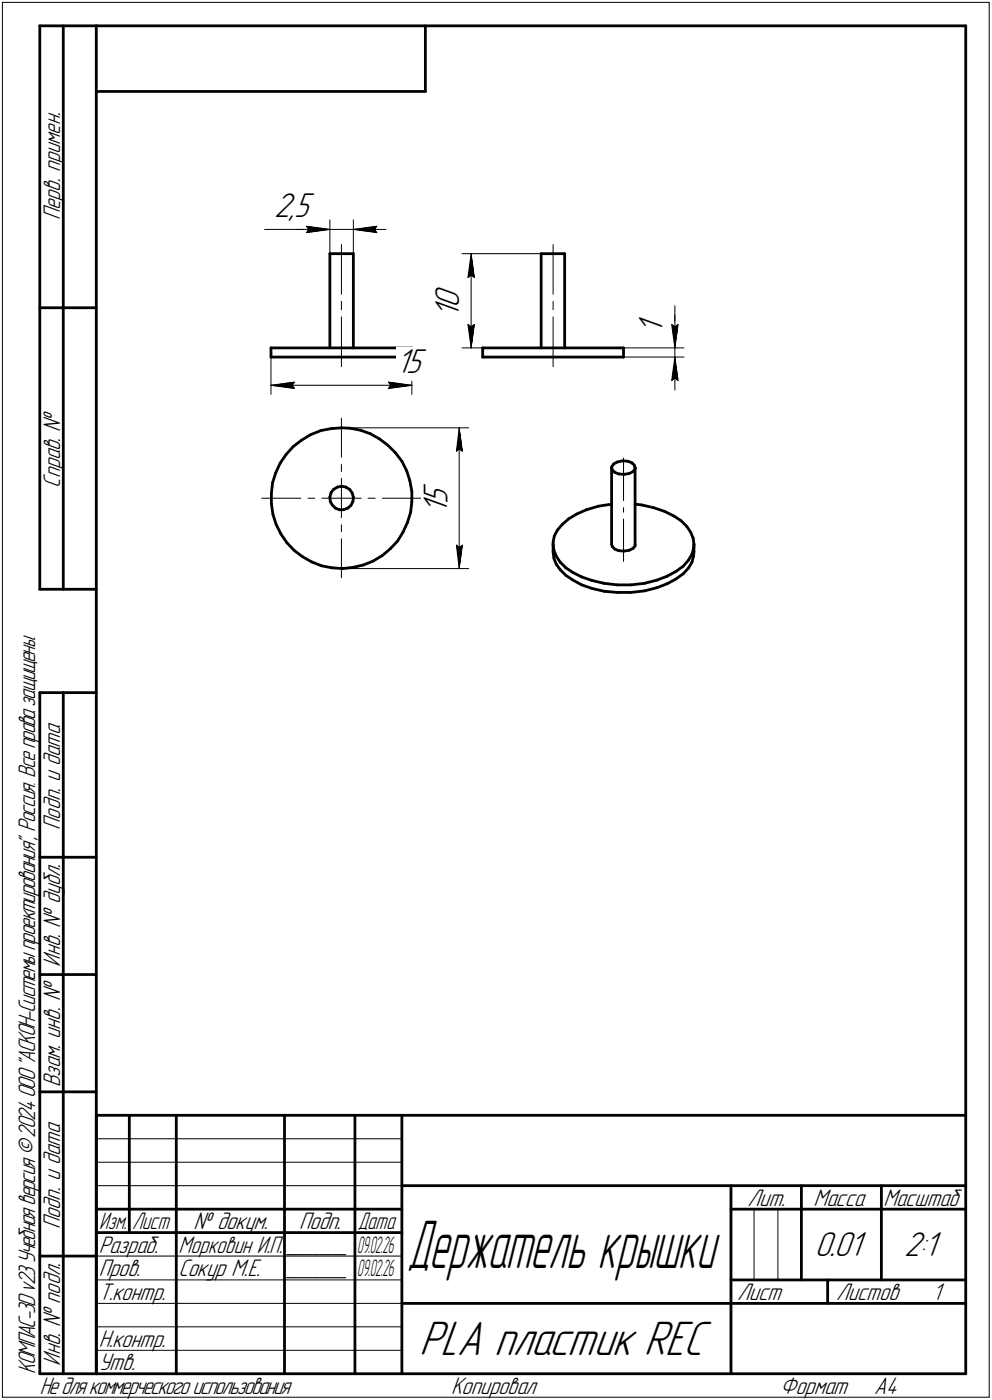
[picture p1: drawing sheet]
<svg xmlns="http://www.w3.org/2000/svg" width="211mm" height="298mm" viewBox="0 0 211 298" stroke-linecap="round" stroke-linejoin="round" font-family="sans-serif">
<g fill="none" stroke="#000" stroke-width=".59">
<path d="M8.5 5.5v120zM8.5 5.5h12zM13.5 5.5v120zM20.5 5.5v287zM20.5 5.5h185zM20.5 19.5h70zM90.5 5.5v14zM205.5 5.5v287zM70.2 54h5zM70.2 54v20.1zM75.2 54v20.1zM115.1 54h5z"/>
<path d="M115.1 54v20.1zM120.1 54v20.1zM8.5 65.5h12zM57.7 74.1v1.9zM57.7 74.1h29.9zM57.7 76h29.9zM87.6 74.1v1.9zM102.7 74.1v1.9zM102.7 74.1h30zM102.7 76h30zM132.7 74.1v1.9zM59.6 98.6l-.9 2.1z"/>
<path d="M60.9 96.8l-1.3 1.8zM62.4 95.1l1.8-1.4zM62.4 95.1l-1.5 1.7zM64.2 93.7l1.9-1.2zM66.1 92.5l2.1-.8zM68.2 91.7l2.2-.4zM70.4 91.3l2.2-.2zM72.6 91.1l1.9 .1zM74.5 91.2l2.2 .4zM76.7 91.6l2.1 .8zM78.8 92.4l2 1.1zM80.8 93.5l1.7 1.3z"/>
<path d="M82.5 94.8l1.7 1.6zM84.2 96.4l1.3 1.8zM85.5 98.2l1 2zM130.1 99.6l.2 .5zM130.1 99.6v16.3zM130.2 99.3l-.1 .3zM130.6 98.8l.7-.4zM130.6 98.8l-.4 .5zM131.3 98.4l1.2-.3zM132.5 98.1l1.1 .1zM133.6 98.2l.9 .4zM134.5 98.6h.1"/>
<path d="M134.5 98.6l.5 .5zM135 99.1l.1 .5zM135.1 99.9l-.4 .5zM135.1 99.6v.3zM135.1 99.6v16.3zM57.7 105.1v2.2zM57.7 107.3l.4 2.3zM58 102.8l-.3 2.3zM58.1 109.6l.7 2.1zM58.7 100.7l-.7 2.1zM58.8 111.7l1 2zM59.8 113.7l1.2 1.9z"/>
<path d="M61 115.6l1.6 1.6zM62.6 117.2l1.7 1.3zM64.3 118.5l2 1.1zM66.3 119.6l2.1 .9zM70.2 105.8l.1 1zM70.3 106.8l.4 .7zM70.4 104.9l-.2 .9zM70.7 107.5l.7 .7zM71 104.2l.8-.5zM71 104.2l-.6 .7zM71.4 108.2l.8 .3zM71.8 103.7l.8-.2z"/>
<path d="M72.2 108.5h.9zM72.7 103.5h.1M72.7 103.5l.9 .2zM73.1 108.5l.9-.3zM73.6 103.7l.8 .5zM74 108.2l.7-.6zM74.4 104.2l.5 .8zM74.9 105l.3 .8zM75.1 106.8l-.4 .8zM75.2 105.8l-.1 1zM79.4 119.5l2-1.2zM81.4 118.3l1.7-1.5z"/>
<path d="M84.6 115.2l-1.5 1.6zM85.8 113.3l-1.2 1.9zM86.5 100.2l.7 2.2zM86.7 111.3l-.9 2zM87.2 102.4l.4 2.2zM87.4 109.1l-.7 2.2zM87.6 106.8l-.2 2.3zM87.6 104.6v2.2zM117.7 115.9v1.6zM117.7 115.5v.4zM117.7 115.9l.2 1.3zM117.7 117.5l.2 1.4z"/>
<path d="M117.9 117.2l.5 1.2zM117.9 118.9l.5 1.2zM117.9 114.1l-.2 1.4zM118.4 118.4l.8 1.3zM118.6 112.9l-.7 1.2zM119.2 119.7l1.2 1.2zM119.6 111.7l1.4-1.2zM119.6 111.7l-1 1.2zM121 110.5l1.7-1zM122.7 109.5l2.1-1zM124.8 108.5l2.5-.7zM127.3 107.8l2.8-.4z"/>
<path d="M130.1 115.9l.2 .5zM130.3 100.1l.5 .5zM130.3 116.4l.5 .5zM130.8 100.6l.9 .3zM130.8 116.9l.9 .4zM131.7 100.9l1.1 .1zM131.7 117.3h1.1zM132.8 101l1.1-.2zM132.8 117.3l1.1-.1zM133.9 100.8l.8-.4zM133.9 117.2l.8-.4zM135.1 107.4l1.5 .1z"/>
<path d="M135.1 116.2l-.4 .6zM135.1 115.9v.3zM136.6 107.5l2.5 .6zM139.1 108.1l2.3 .8zM141.4 108.9l1.9 .9zM143.3 109.8l.1 .1zM143.4 109.9l1.5 1zM144.9 110.9l1.2 1.2zM146.1 112.1l.9 1.3zM146.5 119.3l-1.1 1.3zM147 113.4l.5 1.2zM147.2 118l-.7 1.3z"/>
<path d="M147.2 119.7l-.7 1.3zM147.5 114.6l.2 1.3zM147.6 116.8l-.4 1.2zM147.6 118.4l-.4 1.3zM147.7 115.9l-.1 .9zM147.7 117.5l-.1 .9zM147.7 115.9v1.6zM8.5 125.5h12zM68.4 120.5l2.2 .4zM70.6 120.9l2.3 .2zM72.9 121.1l2.2-.3zM75.1 120.8l2.2-.5z"/>
<path d="M77.3 120.3l2.1-.8zM118.4 120.1l.8 1.2zM119.2 121.3l1.2 1.2zM120.4 120.9l1.5 1zM120.4 122.5l1.5 1zM121.9 121.9l1.9 1zM121.9 123.5l1.9 1zM123.8 122.9l2.2 .7zM123.8 124.5l2.2 .8zM126 123.6l2.5 .6zM126 125.3l2.5 .6zM128.5 124.2l2.8 .3z"/>
<path d="M128.5 125.9l2.8 .3zM131.3 124.5h3zM131.3 126.2h3zM134.3 124.5l2.9-.3zM134.3 126.2l2.9-.4zM137.2 124.2l2.6-.7zM137.2 125.8l2.6-.7zM139.8 123.5l2.2-.8zM139.8 125.1l2.2-.8zM142 122.7l1.8-1zM142 124.3l1.8-1zM143.8 121.7l1.6-1.1z"/>
<path d="M143.8 123.3l1.6-1.1zM146.5 121l-1.1 1.2zM8.5 147.5v145zM8.5 147.5h12zM13.5 147.5v145zM8.5 182.5h12zM8.5 207.5h12zM8.5 232.5h12zM20.5 237.5h185zM20.5 237.5v55zM27.5 237.5v25zM37.5 237.5v55z"/>
<path d="M60.5 237.5v55zM75.5 237.5v55zM85.5 237.5v55zM20.5 257.5h65zM85.5 252.5h120zM155.5 252.5v40zM155.5 257.5h15zM170.5 252.5v20zM170.5 257.5h35zM187.5 252.5v20zM8.5 267.5h12zM20.5 262.5h65z"/>
<path d="M85.5 277.5h70zM155.5 277.5h50zM155.5 272.5h50zM176.1 272.5v5zM8.5 292.5h12zM20.5 292.5h185z"/>
</g>
<g fill="none" stroke="#000" stroke-width=".21">
<path d="M.5 .5v297zM.5 .5h210zM210.5 .5v297zM56.3 48.9h12.9zM63.2 48.9h7zM65.2 48.2l5 .7zM65.2 48.2l.5 .7zM65.2 49.5l5-.6zM65.7 48.9l-.5 .6zM69.2 48.9h1zM70.2 46.8v7.2zM70.2 48.9h5z"/>
<path d="M72.6 52.1v10.6zM75.2 46.8v7.2zM75.2 48.9l5 .6zM75.2 48.9l5-.7zM75.2 48.9h6.9zM79.7 48.9l.5 .6zM80.2 48.2l-.5 .7zM98.3 54h16.8zM99.6 59.1l.6-.5zM100.2 54l.7 5.1zM100.2 58.6l.7 .5zM100.2 54l-.6 5.1z"/>
<path d="M100.2 54v20.1zM117.7 52.1v10.6zM57.7 74.1v9.9zM72.6 67.5v10.6zM72.6 64.2v1.8zM87.6 74.1v9.9zM98.3 74.1h16.8zM99.6 69.1l.6 5zM99.6 69.1l.6 .5zM100.2 69.6l.7-.5zM100.9 69.1l-.7 5zM117.7 67.5v10.6z"/>
<path d="M117.7 64.2v1.8zM132.7 74.1h12.8zM132.7 76h12.8zM142.9 69.1l.7 .5zM142.9 69.1l.7 5zM143.6 73.1v1zM143.6 65.1v8zM143.6 69.6l.7-.5zM143.6 67.1v7zM143.6 76l-.7 5zM143.6 76l.7 5zM143.6 76v7.1z"/>
<path d="M143.6 74.1v1.9zM144.3 69.1l-.7 5zM57.7 82l5-.6zM57.7 82l5 .7zM57.7 82h29.9zM62.1 82l.6 .7zM62.7 81.4l-.6 .6zM72.6 89.1v8.3zM72.6 98.9v1.5zM72.6 91.1h27.1zM82.6 82.7l5-.7zM82.6 81.4l.5 .6z"/>
<path d="M82.6 81.4l5 .6zM83.1 82l-.5 .7zM97.1 96.1l.6-.5zM97.7 91.1l.7 5zM97.7 95.6l.7 .5zM97.7 91.1l-.6 5zM97.7 91.1v30zM132.7 97.5v9.1zM142.9 81l.7-.5zM143.6 80.5l.7 .5zM55.7 106.1h8.3zM65.5 106.1h1.5z"/>
<path d="M68.5 106.1h4.1zM72.6 106.1h4.3zM72.6 114.7v8.3zM72.6 111.8v1.4zM72.6 106.1v4.1zM72.6 101.9v4.2zM78.3 106.1h1.5zM81.4 106.1h8.3zM97.1 116.1l.6 5zM97.1 116.1l.6 .5zM97.7 116.6l.7-.5zM98.4 116.1l-.7 5z"/>
<path d="M132.7 110.5v9zM132.7 108.1v1zM72.6 121.1h27.1zM20.5 247.5h65zM20.5 252.5h65zM20.5 242.5h65zM160.4 257.5v15zM165.5 257.5v15zM20.5 267.5h65zM20.5 272.5h65zM20.5 277.5h65zM.5 297.5h210z"/>
<path d="M20.5 282.5h65zM20.5 287.5h65z"/>
</g>
<g fill="#fff" stroke="#fff" stroke-width=".21">
<path d="M84.3 73.9h6.7zM84.3 74h6.7zM84.3 74.1h6.7zM84.3 74.2h6.7zM84.3 74.3h6.7zM84.3 74.3h6.7zM84.3 74.4h6.7zM84.3 74.5h6.7zM84.3 74.6h6.7zM84.3 74.7h6.7zM84.3 74.8h6.7zM84.3 74.8h6.7zM84.3 74.9h6.7zM84.3 75h6.7zM84.3 75.1h6.7zM84.3 75.2h6.7zM84.3 75.3h6.7zM84.3 75.4h6.7zM84.3 75.4h6.7zM84.3 75.5h6.7zM84.3 75.6h6.7zM84.3 75.7h6.7zM84.3 75.8h6.7zM84.3 75.9h6.7zM84.3 75.9h6.7zM84.3 76h6.7zM84.3 76.1h6.7zM84.3 76.2h6.7zM84.3 76.3h6.7zM84.3 76.4h6.7zM84.3 76.5h6.7zM84.3 76.5h6.7zM84.3 76.6h6.7zM84.3 76.7h6.7zM84.3 76.8h6.7zM84.3 76.9h6.7zM84.3 77h6.7zM84.3 77h6.7zM84.3 77.1h6.7zM84.3 77.2h6.7zM84.3 77.3h6.7zM84.3 77.4h6.7zM84.3 77.5h6.7zM84.3 77.6h6.7zM84.3 77.6h6.7zM84.3 77.7h6.7zM84.3 77.8h6.7zM84.3 77.9h6.7zM84.3 78h6.7zM84.3 78.1h6.7zM84.3 78.1h6.7zM84.3 78.2h6.7zM84.3 78.3h6.7zM84.3 78.4h6.7zM84.3 78.5h6.7zM84.3 78.6h6.7zM84.3 78.7h6.7zM84.3 78.7h6.7zM84.3 78.8h6.7zM84.3 78.9h6.7zM84.3 79h6.7zM84.3 79.1h6.7zM84.3 79.2h6.7zM84.3 79.2h6.7zM84.3 79.3h6.7zM84.3 79.4h6.7zM84.3 79.5h6.7zM84.3 79.6h6.7zM84.3 79.7h6.7zM84.3 79.8h6.7zM84.3 79.8h6.7zM84.3 79.9h6.7zM84.3 80h6.7zM84.3 80.1h6.7zM84.3 80.2h6.7zM84.3 80.3h6.7zM84.3 80.3h6.7zM84.3 80.4h6.7zM84.3 80.5h6.7zM84.3 80.6h6.7zM84.3 80.7h6.7zM84.3 80.8h6.7zM84.3 80.9h6.7zM84.3 80.9h6.7z"/>
<path d="M62.6 80.9h.6zM62 80.9h1.2zM61.3 81h1.9zM60.7 81.1h2.5zM60.1 81.2h3.1zM59.4 81.3h3.8zM59.3 81.4h3.9zM59.1 81.4h4.1zM58.8 81.5h4.4zM58.7 81.6h4.5zM58.5 81.7h4.7zM58.3 81.8h4.9zM58.1 81.9h5.1zM57.9 82h5.3zM57.7 82h5.5zM57.9 82.1h5.3zM58.1 82.2h5.1zM58.3 82.3h4.9zM58.5 82.4h4.7zM58.7 82.5h4.5zM58.8 82.5h4.4zM59.1 82.6h4.1zM59.3 82.7h3.9zM59.4 82.8h3.8zM60.2 82.9h3zM61 83h2.2zM61.7 83.1h1.5zM62.5 83.1h.7z"/>
<path d="M82.1 80.9h.7zM82.1 80.9h1.3zM82.1 81h1.9zM82.1 81.1h2.6zM82.1 81.2h3.2zM82.1 81.3h3.8zM82.1 81.4h4zM82.1 81.4h4.2zM82.1 81.5h4.3zM82.1 81.6h4.6zM82.1 81.7h4.8zM82.1 81.8h4.9zM82.1 81.9h5.2zM82.1 82h5.4zM82.1 82h5.5zM82.1 82.1h5.4zM82.1 82.2h5.2zM82.1 82.3h4.9zM82.1 82.4h4.8zM82.1 82.5h4.6zM82.1 82.5h4.3zM82.1 82.6h4.2zM82.1 82.7h4zM82.1 82.8h3.8zM82.1 82.9h3.1zM82.1 83h2.3zM82.1 83.1h1.6zM82.1 83.1h.8z"/>
<path d="M58.3 40.7h8.8zM58.3 40.8h8.8zM58.3 40.9h8.8zM58.3 41h8.8zM58.3 41.1h8.8zM58.3 41.1h8.8zM58.3 41.2h8.8zM58.3 41.3h8.8zM58.3 41.4h8.8zM58.3 41.5h8.8zM58.3 41.6h8.8zM58.3 41.7h8.8zM58.3 41.7h8.8zM58.3 41.8h8.8zM58.3 41.9h8.8zM58.3 42h8.8zM58.3 42.1h8.8zM58.3 42.2h8.8zM58.3 42.2h8.8zM58.3 42.3h8.8zM58.3 42.4h8.8zM58.3 42.5h8.8zM58.3 42.6h8.8zM58.3 42.7h8.8zM58.3 42.8h8.8zM58.3 42.8h8.8zM58.3 42.9h8.8zM58.3 43h8.8zM58.3 43.1h8.8zM58.3 43.2h8.8zM58.3 43.3h8.8zM58.3 43.3h8.8zM58.3 43.4h8.8zM58.3 43.5h8.8zM58.3 43.6h8.8zM58.3 43.7h8.8zM58.3 43.8h8.8zM58.3 43.9h8.8zM58.3 43.9h8.8zM58.3 44h8.8zM58.3 44.1h8.8zM58.3 44.2h8.8zM58.3 44.3h8.8zM58.3 44.4h8.8zM58.3 44.4h8.8zM58.3 44.5h8.8zM58.3 44.6h8.8zM58.3 44.7h8.8zM58.3 44.8h8.8zM58.3 44.9h8.8zM58.3 45h8.8zM58.3 45h8.8zM58.3 45.1h8.8zM58.3 45.2h8.8zM58.3 45.3h8.8zM58.3 45.4h8.8zM58.3 45.5h8.8zM58.3 45.6h8.8zM58.3 45.6h8.8zM58.3 45.7h8.8zM58.3 45.8h8.8zM58.3 45.9h8.8zM58.3 46h8.8zM58.3 46.1h8.8zM58.3 46.1h8.8zM58.3 46.2h8.8zM58.3 46.3h8.8zM58.3 46.4h8.8zM58.3 46.5h8.8zM58.3 46.6h8.8zM58.3 46.7h8.8zM58.3 46.7h8.8zM58.3 46.8h8.8zM58.3 46.9h8.8zM58.3 47h8.8zM58.3 47.1h8.8zM58.3 47.2h8.8zM58.3 47.2h8.8zM58.3 47.3h8.8zM58.3 47.4h8.8zM58.3 47.5h8.8zM58.3 47.6h8.8zM58.3 47.7h8.8zM58.3 47.8h8.8z"/>
<path d="M64.7 47.7h.7zM64.7 47.8h1.3zM64.7 47.8h1.8zM64.7 47.9h2.5zM64.7 48h3.1zM64.7 48.1h3.7zM64.7 48.2h4zM64.7 48.3h4.1zM64.7 48.3h4.3zM64.7 48.4h4.6zM64.7 48.5h4.7zM64.7 48.6h4.9zM64.7 48.7h5.1zM64.7 48.8h5.3zM64.7 48.9h5.5zM64.7 48.9h5.3zM64.7 49h5.1zM64.7 49.1h4.9zM64.7 49.2h4.7zM64.7 49.3h4.6zM64.7 49.4h4.3zM64.7 49.4h4.1zM64.7 49.5h4zM64.7 49.6h3.7zM64.7 49.7h3zM64.7 49.8h2.3zM64.7 49.9h1.5zM64.7 50h.7z"/>
<path d="M80.1 47.7h.6zM79.5 47.8h1.2zM78.8 47.8h1.9zM78.2 47.9h2.5zM77.6 48h3.1zM77 48.1h3.7zM76.8 48.2h3.9zM76.6 48.3h4.1zM76.4 48.3h4.3zM76.2 48.4h4.5zM76 48.5h4.7zM75.8 48.6h4.9zM75.6 48.7h5.1zM75.4 48.8h5.3zM75.2 48.9h5.5zM75.4 48.9h5.3zM75.6 49h5.1zM75.8 49.1h4.9zM76 49.2h4.7zM76.2 49.3h4.5zM76.4 49.4h4.3zM76.6 49.4h4.1zM76.8 49.5h3.9zM77 49.6h3.7zM77.7 49.7h3zM78.5 49.8h2.2zM79.2 49.9h1.5zM80 50h.7z"/>
<path d="M89.6 102.7h7.2zM89.6 102.8h7.2zM89.6 102.9h7.2zM89.6 103h7.2zM89.6 103h7.2zM89.6 103.1h7.2zM89.6 103.2h7.2zM89.6 103.3h7.2zM89.6 103.4h7.2zM89.6 103.5h7.2zM89.6 103.5h7.2zM89.6 103.6h7.2zM89.6 103.7h7.2zM89.6 103.8h7.2zM89.6 103.9h7.2zM89.6 104h7.2zM89.6 104.1h7.2zM89.6 104.1h7.2zM89.6 104.2h7.2zM89.6 104.3h7.2zM89.6 104.4h7.2zM89.6 104.5h7.2zM89.6 104.6h7.2zM89.6 104.6h7.2zM89.6 104.7h7.2zM89.6 104.8h7.2zM89.6 104.9h7.2zM89.6 105h7.2zM89.6 105.1h7.2zM89.6 105.2h7.2zM89.6 105.2h7.2zM89.6 105.3h7.2zM89.6 105.4h7.2zM89.6 105.5h7.2zM89.6 105.6h7.2zM89.6 105.7h7.2zM89.6 105.7h7.2zM89.6 105.8h7.2zM89.6 105.9h7.2zM89.6 106h7.2zM89.6 106.1h7.2zM89.6 106.2h7.2zM89.6 106.3h7.2zM89.6 106.3h7.2zM89.6 106.4h7.2zM89.6 106.5h7.2zM89.6 106.6h7.2zM89.6 106.7h7.2zM89.6 106.8h7.2zM89.6 106.8h7.2zM89.6 106.9h7.2zM89.6 107h7.2zM89.6 107.1h7.2zM89.6 107.2h7.2zM89.6 107.3h7.2zM89.6 107.4h7.2zM89.6 107.4h7.2zM89.6 107.5h7.2zM89.6 107.6h7.2zM89.6 107.7h7.2zM89.6 107.8h7.2zM89.6 107.9h7.2zM89.6 107.9h7.2zM89.6 108h7.2zM89.6 108.1h7.2zM89.6 108.2h7.2zM89.6 108.3h7.2zM89.6 108.4h7.2zM89.6 108.5h7.2zM89.6 108.5h7.2zM89.6 108.6h7.2zM89.6 108.7h7.2zM89.6 108.8h7.2zM89.6 108.9h7.2zM89.6 109h7.2zM89.6 109.1h7.2zM89.6 109.1h7.2zM89.6 109.2h7.2zM89.6 109.3h7.2z"/>
<path d="M97.6 91.4h.3zM97.6 91.4h.3zM97.6 91.5h.4zM97.5 91.6h.5zM97.5 91.7h.5zM97.5 91.8h.5zM97.5 91.9h.5zM97.5 91.9h.6zM97.4 92h.7zM97.4 92.1h.8zM97.4 92.2h.8zM97.3 92.3h.9zM97.3 92.4h1zM97.2 92.5h1.1zM97.2 92.5h1.2zM97.2 92.6h1.2zM97.1 92.7h1.4zM97.1 92.8h1.4zM97 92.9h1.5zM97 93h1.6zM97 93h1.6zM97 93.1h1.6zM97 93.2h1.6zM97 93.3h1.6zM97 93.4h1.6zM97 93.5h1.6zM96.9 93.6h1.7zM96.9 93.6h1.7zM96.9 93.7h1.7zM96.9 93.8h1.7zM96.9 93.9h1.7zM96.9 94h1.7zM96.9 94.1h1.7zM96.9 94.1h1.8zM96.9 94.2h1.8zM96.9 94.3h1.8zM96.9 94.4h1.8zM96.9 94.5h1.8zM96.9 94.6h1.8zM96.9 94.7h1.8zM96.8 94.7h2zM96.8 94.8h2zM96.8 94.9h2zM96.8 95h2zM96.8 95.1h2zM96.8 95.2h2zM96.8 95.2h2zM96.7 95.3h2.2zM96.7 95.4h2.2zM96.7 95.5h2.2zM96.7 95.6h2.2zM96.7 95.7h2.2zM96.7 95.8h2.2zM96.7 95.8h2.2zM96.6 95.9h2.4zM96.6 96h2.4zM96.6 96.1h2.4zM96.6 96.2h2.4zM96.6 96.3h2.4zM96.6 96.4h2.4zM96.6 96.4h2.4z"/>
<path d="M96.5 115.6h2.5zM96.6 115.7h2.4zM96.6 115.7h2.4zM96.6 115.8h2.4zM96.6 115.9h2.4zM96.6 116h2.4zM96.6 116.1h2.4zM96.6 116.2h2.4zM96.7 116.2h2.2zM96.7 116.3h2.2zM96.7 116.4h2.2zM96.7 116.5h2.2zM96.7 116.6h2.2zM96.7 116.7h2.2zM96.7 116.8h2.2zM96.8 116.8h2zM96.8 116.9h2zM96.8 117h2zM96.8 117.1h2zM96.8 117.2h2zM96.8 117.3h2zM96.8 117.3h2zM96.8 117.4h1.9zM96.9 117.5h1.8zM96.9 117.6h1.8zM96.9 117.7h1.8zM96.9 117.8h1.8zM96.9 117.9h1.8zM96.9 117.9h1.8zM96.9 118h1.8zM96.9 118.1h1.7zM96.9 118.2h1.7zM96.9 118.3h1.7zM96.9 118.4h1.7zM96.9 118.4h1.7zM96.9 118.5h1.7zM96.9 118.6h1.7zM97 118.7h1.6zM97 118.8h1.6zM97 118.9h1.6zM97 119h1.6zM97 119h1.6zM97 119.1h1.6zM97 119.2h1.6zM97 119.3h1.5zM97.1 119.4h1.4zM97.1 119.5h1.4zM97.2 119.5h1.2zM97.2 119.6h1.2zM97.2 119.7h1.1zM97.3 119.8h1zM97.3 119.9h.9zM97.4 120h.8zM97.4 120.1h.8zM97.4 120.1h.7zM97.5 120.2h.6zM97.5 120.3h.5zM97.5 120.4h.5zM97.5 120.5h.5zM97.5 120.6h.5zM97.6 120.6h.4zM97.6 120.7h.3zM97.6 120.8h.3z"/>
<path d="M92.1 60.5h7.1zM92.1 60.6h7.1zM92.1 60.7h7.1zM92.1 60.8h7.1zM92.1 60.9h7.1zM92.1 61h7.1zM92.1 61h7.1zM92.1 61.1h7.1zM92.1 61.2h7.1zM92.1 61.3h7.1zM92.1 61.4h7.1zM92.1 61.5h7.1zM92.1 61.6h7.1zM92.1 61.6h7.1zM92.1 61.7h7.1zM92.1 61.8h7.1zM92.1 61.9h7.1zM92.1 62h7.1zM92.1 62.1h7.1zM92.1 62.1h7.1zM92.1 62.2h7.1zM92.1 62.3h7.1zM92.1 62.4h7.1zM92.1 62.5h7.1zM92.1 62.6h7.1zM92.1 62.7h7.1zM92.1 62.7h7.1zM92.1 62.8h7.1zM92.1 62.9h7.1zM92.1 63h7.1zM92.1 63.1h7.1zM92.1 63.2h7.1zM92.1 63.2h7.1zM92.1 63.3h7.1zM92.1 63.4h7.1zM92.1 63.5h7.1zM92.1 63.6h7.1zM92.1 63.7h7.1zM92.1 63.8h7.1zM92.1 63.8h7.1zM92.1 63.9h7.1zM92.1 64h7.1zM92.1 64.1h7.1zM92.1 64.2h7.1zM92.1 64.3h7.1zM92.1 64.3h7.1zM92.1 64.4h7.1zM92.1 64.5h7.1zM92.1 64.6h7.1zM92.1 64.7h7.1zM92.1 64.8h7.1zM92.1 64.9h7.1zM92.1 64.9h7.1zM92.1 65h7.1zM92.1 65.1h7.1zM92.1 65.2h7.1zM92.1 65.3h7.1zM92.1 65.4h7.1zM92.1 65.4h7.1zM92.1 65.5h7.1zM92.1 65.6h7.1zM92.1 65.7h7.1zM92.1 65.8h7.1zM92.1 65.9h7.1zM92.1 66h7.1zM92.1 66h7.1zM92.1 66.1h7.1zM92.1 66.2h7.1zM92.1 66.3h7.1zM92.1 66.4h7.1zM92.1 66.5h7.1zM92.1 66.5h7.1zM92.1 66.6h7.1zM92.1 66.7h7.1zM92.1 66.8h7.1zM92.1 66.9h7.1zM92.1 67h7.1zM92.1 67.1h7.1zM92.1 67.1h7.1zM92.1 67.2h7.1zM92.1 67.3h7.1zM92.1 67.4h7.1zM92.1 67.5h7.1zM92.1 67.6h7.1z"/>
<path d="M100.2 54.3h.2zM100.2 54.4h.2zM100.2 54.4h.3zM100.1 54.5h.4zM100.1 54.6h.4zM100.1 54.7h.5zM100 54.8h.6zM100 54.9h.7zM99.9 54.9h.8zM99.9 55h.8zM99.9 55.1h.9zM99.8 55.2h1zM99.8 55.3h1zM99.8 55.4h1zM99.7 55.5h1.1zM99.7 55.5h1.2zM99.7 55.6h1.2zM99.7 55.7h1.3zM99.7 55.8h1.3zM99.6 55.9h1.4zM99.6 56h1.5zM99.6 56h1.5zM99.6 56.1h1.5zM99.6 56.2h1.5zM99.6 56.3h1.5zM99.6 56.4h1.5zM99.6 56.5h1.5zM99.5 56.6h1.7zM99.5 56.6h1.7zM99.5 56.7h1.7zM99.5 56.8h1.7zM99.5 56.9h1.7zM99.5 57h1.7zM99.5 57.1h1.7zM99.4 57.1h1.9zM99.4 57.2h1.9zM99.4 57.3h1.9zM99.4 57.4h1.9zM99.4 57.5h1.9zM99.4 57.6h1.9zM99.4 57.7h1.9zM99.3 57.7h2zM99.3 57.8h2zM99.3 57.9h2zM99.3 58h2zM99.3 58.1h2zM99.3 58.2h2zM99.3 58.3h2zM99.2 58.3h2.2zM99.2 58.4h2.2zM99.2 58.5h2.2zM99.2 58.6h2.2zM99.2 58.7h2.2zM99.2 58.8h2.2zM99.2 58.8h2.2zM99.1 58.9h2.4zM99.1 59h2.4zM99.1 59.1h2.4zM99.1 59.2h2.4zM99.1 59.3h2.4zM99.1 59.4h2.4zM99.1 59.4h2.4z"/>
<path d="M99.1 68.6h2.4zM99.1 68.7h2.4zM99.1 68.7h2.4zM99.1 68.8h2.4zM99.1 68.9h2.4zM99.1 69h2.4zM99.1 69.1h2.4zM99.1 69.2h2.4zM99.2 69.3h2.2zM99.2 69.3h2.2zM99.2 69.4h2.2zM99.2 69.5h2.2zM99.2 69.6h2.2zM99.2 69.7h2.2zM99.2 69.8h2.2zM99.3 69.8h2zM99.3 69.9h2zM99.3 70h2zM99.3 70.1h2zM99.3 70.2h2zM99.3 70.3h2zM99.3 70.4h2zM99.3 70.4h2zM99.4 70.5h1.9zM99.4 70.6h1.9zM99.4 70.7h1.9zM99.4 70.8h1.9zM99.4 70.9h1.9zM99.4 71h1.9zM99.4 71h1.9zM99.5 71.1h1.7zM99.5 71.2h1.7zM99.5 71.3h1.7zM99.5 71.4h1.7zM99.5 71.5h1.7zM99.5 71.5h1.7zM99.5 71.6h1.7zM99.6 71.7h1.5zM99.6 71.8h1.5zM99.6 71.9h1.5zM99.6 72h1.5zM99.6 72.1h1.5zM99.6 72.1h1.5zM99.6 72.2h1.5zM99.6 72.3h1.4zM99.7 72.4h1.3zM99.7 72.5h1.3zM99.7 72.6h1.2zM99.7 72.6h1.2zM99.7 72.7h1.1zM99.8 72.8h1zM99.8 72.9h1zM99.9 73h.9zM99.9 73.1h.9zM99.9 73.2h.8zM100 73.2h.7zM100 73.3h.6zM100 73.4h.6zM100.1 73.5h.4zM100.1 73.6h.4zM100.2 73.7h.3zM100.2 73.7h.2zM100.2 73.8h.2z"/>
<path d="M135.5 67.1h7.1zM135.5 67.2h7.1zM135.5 67.3h7.1zM135.5 67.4h7.1zM135.5 67.5h7.1zM135.5 67.6h7.1zM135.5 67.6h7.1zM135.5 67.7h7.1zM135.5 67.8h7.1zM135.5 67.9h7.1zM135.5 68h7.1zM135.5 68.1h7.1zM135.5 68.2h7.1zM135.5 68.2h7.1zM135.5 68.3h7.1zM135.5 68.4h7.1zM135.5 68.5h7.1zM135.5 68.6h7.1zM135.5 68.7h7.1zM135.5 68.7h7.1zM135.5 68.8h7.1zM135.5 68.9h7.1zM135.5 69h7.1zM135.5 69.1h7.1zM135.5 69.2h7.1zM135.5 69.3h7.1zM135.5 69.3h7.1zM135.5 69.4h7.1zM135.5 69.5h7.1zM135.5 69.6h7.1zM135.5 69.7h7.1zM135.5 69.8h7.1zM135.5 69.8h7.1zM135.5 69.9h7.1zM135.5 70h7.1zM135.5 70.1h7.1zM135.5 70.2h7.1zM135.5 70.3h7.1zM135.5 70.4h7.1zM135.5 70.4h7.1zM135.5 70.5h7.1zM135.5 70.6h7.1zM135.5 70.7h7.1zM135.5 70.8h7.1zM135.5 70.9h7.1zM135.5 71h7.1z"/>
<path d="M142.3 68.6h2.5zM142.4 68.7h2.4zM142.4 68.7h2.4zM142.4 68.8h2.4zM142.4 68.9h2.4zM142.4 69h2.4zM142.4 69.1h2.4zM142.4 69.2h2.4zM142.5 69.3h2.3zM142.5 69.3h2.2zM142.5 69.4h2.2zM142.5 69.5h2.2zM142.5 69.6h2.2zM142.5 69.7h2.2zM142.5 69.8h2.2zM142.6 69.8h2.1zM142.6 69.9h2.1zM142.6 70h2.1zM142.6 70.1h2zM142.6 70.2h2zM142.6 70.3h2zM142.6 70.4h2zM142.6 70.4h2zM142.7 70.5h1.9zM142.7 70.6h1.9zM142.7 70.7h1.9zM142.7 70.8h1.9zM142.7 70.9h1.8zM142.7 71h1.8zM142.7 71h1.8zM142.7 71.1h1.8zM142.7 71.2h1.8zM142.7 71.3h1.8zM142.7 71.4h1.8zM142.7 71.5h1.8zM142.7 71.5h1.8zM142.7 71.6h1.7zM142.8 71.7h1.6zM142.8 71.8h1.6zM142.8 71.9h1.6zM142.8 72h1.6zM142.8 72.1h1.6zM142.8 72.1h1.6zM142.8 72.2h1.6zM142.8 72.3h1.6zM142.9 72.4h1.5zM142.9 72.5h1.5zM143 72.6h1.3zM143 72.6h1.3zM143.1 72.7h1.1zM143.1 72.8h1.1zM143.1 72.9h1zM143.2 73h.9zM143.2 73.1h.9zM143.3 73.2h.7zM143.3 73.2h.7zM143.3 73.3h.6zM143.3 73.4h.6zM143.3 73.5h.5zM143.4 73.6h.4zM143.4 73.7h.4zM143.5 73.7h.3zM143.5 73.8h.3z"/>
<path d="M143.5 76.3h.3zM143.5 76.4h.3zM143.4 76.5h.4zM143.4 76.5h.4zM143.3 76.6h.5zM143.3 76.7h.6zM143.3 76.8h.6zM143.3 76.9h.7zM143.3 77h.7zM143.2 77h.9zM143.2 77.1h.9zM143.1 77.2h1zM143.1 77.3h1.1zM143.1 77.4h1.1zM143 77.5h1.3zM143 77.6h1.3zM142.9 77.6h1.5zM142.9 77.7h1.5zM142.8 77.8h1.6zM142.8 77.9h1.6zM142.8 78h1.6zM142.8 78.1h1.6zM142.8 78.1h1.6zM142.8 78.2h1.6zM142.8 78.3h1.6zM142.8 78.4h1.6zM142.7 78.5h1.7zM142.7 78.6h1.8zM142.7 78.7h1.8zM142.7 78.7h1.8zM142.7 78.8h1.8zM142.7 78.9h1.8zM142.7 79h1.8zM142.7 79.1h1.8zM142.7 79.2h1.8zM142.7 79.2h1.8zM142.7 79.3h1.9zM142.7 79.4h1.9zM142.7 79.5h1.9zM142.7 79.6h1.9zM142.6 79.7h2zM142.6 79.8h2zM142.6 79.8h2zM142.6 79.9h2zM142.6 80h2zM142.6 80.1h2.1zM142.6 80.2h2.1zM142.6 80.3h2.1zM142.5 80.3h2.2zM142.5 80.4h2.2zM142.5 80.5h2.2zM142.5 80.6h2.2zM142.5 80.7h2.2zM142.5 80.8h2.2zM142.5 80.9h2.3zM142.4 80.9h2.4zM142.4 81h2.4zM142.4 81.1h2.4zM142.4 81.2h2.4zM142.4 81.3h2.4zM142.4 81.4h2.4zM142.4 81.4h2.4z"/>
</g>
<g fill="#000" stroke="#000" stroke-width=".21">
<path d="M65.3 48.3h.6zM65.4 48.3h1.1zM65.4 48.4h1.7zM65.4 48.5h2.3zM65.5 48.6h2.8zM65.6 48.7h3.4zM65.7 48.8h3.9z"/>
<path d="M65.7 48.9h4.5zM65.7 48.9h3.9zM65.6 49h3.4zM65.5 49.1h2.8zM65.4 49.2h2.3zM65.4 49.3h1.7zM65.4 49.4h1.1zM65.3 49.4h.6z"/>
<path d="M75.2 48.9h4.5zM75.9 48.9h3.9zM76.5 49h3.3zM77.1 49.1h2.8zM77.7 49.2h2.2zM78.3 49.3h1.7zM79 49.4h1.1zM79.6 49.4h.6z"/>
<path d="M79.6 48.3h.6zM79 48.3h1.1zM78.3 48.4h1.7zM77.7 48.5h2.2zM77.1 48.6h2.8zM76.5 48.7h3.3zM75.9 48.8h3.9z"/>
<path d="M100.1 55.3h.1zM100.1 55.4h.1zM100.1 55.5h.1zM100.1 55.5h.1zM100.1 55.6h.1zM100.1 55.7h.1zM100.1 55.8h.1zM100.1 55.9h.1zM100 56h.2zM100 56h.2zM100 56.1h.2zM100 56.2h.2zM100 56.3h.2zM100 56.4h.2zM100 56.5h.2zM99.9 56.6h.3zM99.9 56.6h.3zM99.9 56.7h.3zM99.9 56.8h.3zM99.9 56.9h.3zM99.9 57h.3zM99.9 57.1h.3zM99.9 57.1h.3zM99.8 57.2h.4zM99.8 57.3h.4zM99.8 57.4h.4zM99.8 57.5h.4zM99.8 57.6h.4zM99.8 57.7h.4zM99.8 57.7h.4zM99.7 57.8h.5zM99.7 57.9h.5zM99.7 58h.5zM99.7 58.1h.5zM99.7 58.2h.5zM99.7 58.3h.5zM99.7 58.3h.5zM99.7 58.4h.5zM99.7 58.5h.5zM99.7 58.6h.5zM99.7 58.7h.5zM99.7 58.8h.4zM99.7 58.8h.2zM99.7 58.9h.1z"/>
<path d="M100.2 54.7h.2zM100.2 54.8h.2zM100.2 54.9h.2zM100.2 54.9h.2zM100.2 55h.2zM100.2 55.1h.2zM100.2 55.2h.2zM100.2 55.3h.2zM100.2 55.4h.3zM100.2 55.5h.3zM100.2 55.5h.3zM100.2 55.6h.3zM100.2 55.7h.3zM100.2 55.8h.3zM100.2 55.9h.3zM100.2 56h.4zM100.2 56h.4zM100.2 56.1h.4zM100.2 56.2h.4zM100.2 56.3h.4zM100.2 56.4h.4zM100.2 56.5h.4zM100.2 56.6h.4zM100.2 56.6h.5zM100.2 56.7h.5zM100.2 56.8h.5zM100.2 56.9h.5zM100.2 57h.5zM100.2 57.1h.5zM100.2 57.1h.5zM100.2 57.2h.6zM100.2 57.3h.6zM100.2 57.4h.6zM100.2 57.5h.6zM100.2 57.6h.6zM100.2 57.7h.6zM100.2 57.7h.6zM100.2 57.8h.6zM100.2 57.9h.6zM100.2 58h.6zM100.2 58.1h.6zM100.2 58.2h.6zM100.2 58.3h.6zM100.2 58.3h.6zM100.2 58.4h.6zM100.2 58.5h.7zM100.2 58.6h.7zM100.4 58.7h.5zM100.5 58.8h.4zM100.6 58.8h.3zM100.8 58.9h.1z"/>
<path d="M99.7 69.3h.1zM99.7 69.3h.2zM99.7 69.4h.4zM99.7 69.5h.5zM99.7 69.6h.5zM99.7 69.7h.5zM99.7 69.8h.5zM99.7 69.8h.5zM99.7 69.9h.5zM99.7 70h.5zM99.7 70.1h.5zM99.7 70.2h.5zM99.7 70.3h.5zM99.8 70.4h.4zM99.8 70.4h.4zM99.8 70.5h.4zM99.8 70.6h.4zM99.8 70.7h.4zM99.8 70.8h.4zM99.8 70.9h.4zM99.8 71h.4zM99.9 71h.3zM99.9 71.1h.3zM99.9 71.2h.3zM99.9 71.3h.3zM99.9 71.4h.3zM99.9 71.5h.3zM99.9 71.5h.3zM100 71.6h.2zM100 71.7h.2zM100 71.8h.2zM100 71.9h.2zM100 72h.2zM100 72.1h.2zM100 72.1h.2zM100.1 72.2h.1zM100.1 72.3h.1zM100.1 72.4h.1zM100.1 72.5h.1zM100.1 72.6h.1zM100.1 72.6h.1zM100.1 72.7h.1zM100.1 72.8h.1z"/>
<path d="M100.8 69.3h.1zM100.6 69.3h.3zM100.5 69.4h.4zM100.4 69.5h.5zM100.2 69.6h.7zM100.2 69.7h.7zM100.2 69.8h.6zM100.2 69.8h.6zM100.2 69.9h.6zM100.2 70h.6zM100.2 70.1h.6zM100.2 70.2h.6zM100.2 70.3h.6zM100.2 70.4h.6zM100.2 70.4h.6zM100.2 70.5h.6zM100.2 70.6h.6zM100.2 70.7h.6zM100.2 70.8h.6zM100.2 70.9h.6zM100.2 71h.6zM100.2 71h.5zM100.2 71.1h.5zM100.2 71.2h.5zM100.2 71.3h.5zM100.2 71.4h.5zM100.2 71.5h.5zM100.2 71.5h.5zM100.2 71.6h.4zM100.2 71.7h.4zM100.2 71.8h.4zM100.2 71.9h.4zM100.2 72h.4zM100.2 72.1h.4zM100.2 72.1h.4zM100.2 72.2h.3zM100.2 72.3h.3zM100.2 72.4h.3zM100.2 72.5h.3zM100.2 72.6h.3zM100.2 72.6h.3zM100.2 72.7h.3zM100.2 72.8h.3zM100.2 72.9h.2zM100.2 73h.2zM100.2 73.1h.2zM100.2 73.2h.2zM100.2 73.2h.2zM100.2 73.3h.2zM100.2 73.4h.2z"/>
<path d="M143 69.3h.2zM143 69.3h.3zM143 69.4h.4zM143 69.5h.5zM143 69.6h.6zM143 69.7h.6zM143.1 69.8h.5zM143.1 69.8h.5zM143.1 69.9h.5zM143.1 70h.5zM143.1 70.1h.5zM143.1 70.2h.5zM143.1 70.3h.5zM143.2 70.4h.4zM143.2 70.4h.4zM143.2 70.5h.4zM143.2 70.6h.4zM143.2 70.7h.4zM143.2 70.8h.4zM143.2 70.9h.4zM143.2 71h.4zM143.3 71h.3zM143.3 71.1h.3zM143.3 71.2h.3zM143.3 71.3h.3zM143.3 71.4h.3zM143.3 71.5h.3zM143.3 71.5h.3zM143.3 71.6h.3zM143.3 71.7h.3zM143.3 71.8h.3zM143.3 71.9h.3zM143.3 72h.3zM143.3 72.1h.3zM143.3 72.1h.3zM143.4 72.2h.2zM143.4 72.3h.2zM143.4 72.4h.2zM143.4 72.5h.2zM143.4 72.6h.2zM143.4 72.6h.2zM143.4 72.7h.2zM143.4 72.8h.2z"/>
<path d="M143.4 77.3h.2zM143.4 77.4h.2zM143.4 77.5h.2zM143.4 77.6h.2zM143.4 77.6h.2zM143.4 77.7h.2zM143.4 77.8h.2zM143.4 77.9h.2zM143.3 78h.3zM143.3 78.1h.3zM143.3 78.1h.3zM143.3 78.2h.3zM143.3 78.3h.3zM143.3 78.4h.3zM143.3 78.5h.3zM143.3 78.6h.3zM143.3 78.7h.3zM143.3 78.7h.3zM143.3 78.8h.3zM143.3 78.9h.3zM143.3 79h.3zM143.3 79.1h.3zM143.2 79.2h.4zM143.2 79.2h.4zM143.2 79.3h.4zM143.2 79.4h.4zM143.2 79.5h.4zM143.2 79.6h.4zM143.2 79.7h.4zM143.2 79.8h.4zM143.1 79.8h.5zM143.1 79.9h.5zM143.1 80h.5zM143.1 80.1h.5zM143.1 80.2h.5zM143.1 80.3h.5zM143.1 80.3h.5zM143 80.4h.6zM143 80.5h.6zM143 80.6h.5zM143 80.7h.4zM143 80.8h.3zM143 80.9h.2z"/>
<path d="M143.6 76.7h.2zM143.6 76.8h.2zM143.6 76.9h.2zM143.6 77h.2zM143.6 77h.2zM143.6 77.1h.2zM143.6 77.2h.2zM143.6 77.3h.2zM143.6 77.4h.2zM143.6 77.5h.2zM143.6 77.6h.2zM143.6 77.6h.2zM143.6 77.7h.2zM143.6 77.8h.2zM143.6 77.9h.2zM143.6 78h.3zM143.6 78.1h.3zM143.6 78.1h.3zM143.6 78.2h.3zM143.6 78.3h.3zM143.6 78.4h.3zM143.6 78.5h.3zM143.6 78.6h.4zM143.6 78.7h.4zM143.6 78.7h.4zM143.6 78.8h.4zM143.6 78.9h.4zM143.6 79h.4zM143.6 79.1h.4zM143.6 79.2h.5zM143.6 79.2h.5zM143.6 79.3h.5zM143.6 79.4h.5zM143.6 79.5h.5zM143.6 79.6h.5zM143.6 79.7h.5zM143.6 79.8h.5zM143.6 79.8h.6zM143.6 79.9h.6zM143.6 80h.6zM143.6 80.1h.6zM143.6 80.2h.6zM143.6 80.3h.6zM143.6 80.3h.6zM143.6 80.4h.7zM143.6 80.5h.7zM143.8 80.6h.5zM143.8 80.7h.5zM143.9 80.8h.4zM144.1 80.9h.2z"/>
<path d="M144.1 69.3h.2zM143.9 69.3h.4zM143.8 69.4h.5zM143.8 69.5h.5zM143.6 69.6h.7zM143.6 69.7h.7zM143.6 69.8h.6zM143.6 69.8h.6zM143.6 69.9h.6zM143.6 70h.6zM143.6 70.1h.6zM143.6 70.2h.6zM143.6 70.3h.6zM143.6 70.4h.5zM143.6 70.4h.5zM143.6 70.5h.5zM143.6 70.6h.5zM143.6 70.7h.5zM143.6 70.8h.5zM143.6 70.9h.5zM143.6 71h.5zM143.6 71h.4zM143.6 71.1h.4zM143.6 71.2h.4zM143.6 71.3h.4zM143.6 71.4h.4zM143.6 71.5h.4zM143.6 71.5h.4zM143.6 71.6h.3zM143.6 71.7h.3zM143.6 71.8h.3zM143.6 71.9h.3zM143.6 72h.3zM143.6 72.1h.3zM143.6 72.1h.3zM143.6 72.2h.2zM143.6 72.3h.2zM143.6 72.4h.2zM143.6 72.5h.2zM143.6 72.6h.2zM143.6 72.6h.2zM143.6 72.7h.2zM143.6 72.8h.2zM143.6 72.9h.2zM143.6 73h.2zM143.6 73.1h.2zM143.6 73.2h.2zM143.6 73.2h.2zM143.6 73.3h.2zM143.6 73.4h.2z"/>
<path d="M57.7 82h4.4zM58.3 82.1h3.9zM58.9 82.2h3.4zM59.6 82.3h2.8zM60.2 82.4h2.2zM60.8 82.5h1.7zM61.5 82.5h1.1zM62.1 82.6h.6z"/>
<path d="M62.1 81.4h.6zM61.5 81.5h1.1zM60.8 81.6h1.7zM60.2 81.7h2.2zM59.6 81.8h2.8zM58.9 81.9h3.4zM58.3 82h3.9z"/>
<path d="M82.7 81.4h.6zM82.8 81.5h1.1zM82.9 81.6h1.7zM82.9 81.7h2.3zM83 81.8h2.8zM83.1 81.9h3.3zM83.1 82h3.9z"/>
<path d="M83.1 82h4.5zM83.1 82.1h3.9zM83.1 82.2h3.3zM83 82.3h2.8zM82.9 82.4h2.3zM82.9 82.5h1.7zM82.8 82.5h1.1zM82.7 82.6h.6z"/>
<path d="M97.5 92.5h.2zM97.5 92.6h.2zM97.5 92.7h.2zM97.5 92.8h.2zM97.5 92.9h.2zM97.5 93h.2zM97.5 93h.2zM97.5 93.1h.2zM97.5 93.2h.2zM97.5 93.3h.2zM97.5 93.4h.2zM97.5 93.5h.2zM97.5 93.6h.2zM97.5 93.6h.2zM97.5 93.7h.2zM97.5 93.8h.2zM97.5 93.9h.2zM97.4 94h.3zM97.4 94.1h.3zM97.4 94.1h.3zM97.4 94.2h.3zM97.4 94.3h.3zM97.4 94.4h.3zM97.4 94.5h.3zM97.4 94.6h.3zM97.4 94.7h.3zM97.3 94.7h.4zM97.3 94.8h.4zM97.3 94.9h.4zM97.3 95h.4zM97.3 95.1h.4zM97.3 95.2h.4zM97.3 95.2h.4zM97.3 95.3h.4zM97.2 95.4h.5zM97.2 95.5h.5zM97.2 95.6h.5zM97.2 95.7h.4zM97.2 95.8h.3zM97.2 95.8h.3zM97.2 95.9h.2z"/>
<path d="M97.7 91.8h.2zM97.7 91.9h.2zM97.7 91.9h.2zM97.7 92h.2zM97.7 92.1h.2zM97.7 92.2h.2zM97.7 92.3h.2zM97.7 92.4h.3zM97.7 92.5h.3zM97.7 92.5h.3zM97.7 92.6h.3zM97.7 92.7h.3zM97.7 92.8h.3zM97.7 92.9h.3zM97.7 93h.3zM97.7 93h.3zM97.7 93.1h.3zM97.7 93.2h.3zM97.7 93.3h.3zM97.7 93.4h.3zM97.7 93.5h.3zM97.7 93.6h.3zM97.7 93.6h.4zM97.7 93.7h.4zM97.7 93.8h.4zM97.7 93.9h.4zM97.7 94h.4zM97.7 94.1h.4zM97.7 94.1h.4zM97.7 94.2h.5zM97.7 94.3h.5zM97.7 94.4h.5zM97.7 94.5h.5zM97.7 94.6h.5zM97.7 94.7h.5zM97.7 94.7h.5zM97.7 94.8h.5zM97.7 94.9h.6zM97.7 95h.6zM97.7 95.1h.6zM97.7 95.2h.6zM97.7 95.2h.6zM97.7 95.3h.6zM97.7 95.4h.6zM97.7 95.5h.7zM97.7 95.6h.7zM97.9 95.7h.5zM98 95.8h.4zM98 95.8h.4zM98.2 95.9h.2z"/>
<path d="M97.2 116.2h.2zM97.2 116.3h.3zM97.2 116.4h.3zM97.2 116.5h.4zM97.2 116.6h.5zM97.2 116.7h.5zM97.2 116.8h.5zM97.3 116.8h.4zM97.3 116.9h.4zM97.3 117h.4zM97.3 117.1h.4zM97.3 117.2h.4zM97.3 117.3h.4zM97.3 117.3h.4zM97.3 117.4h.4zM97.4 117.5h.3zM97.4 117.6h.3zM97.4 117.7h.3zM97.4 117.8h.3zM97.4 117.9h.3zM97.4 117.9h.3zM97.4 118h.3zM97.4 118.1h.3zM97.4 118.2h.3zM97.5 118.3h.2zM97.5 118.4h.2zM97.5 118.4h.2zM97.5 118.5h.2zM97.5 118.6h.2zM97.5 118.7h.2zM97.5 118.8h.2zM97.5 118.9h.2zM97.5 119h.2zM97.5 119h.2zM97.5 119.1h.2zM97.5 119.2h.2zM97.5 119.3h.2zM97.5 119.4h.2zM97.5 119.5h.2zM97.5 119.5h.2zM97.5 119.6h.2z"/>
<path d="M98.2 116.2h.2zM98 116.3h.4zM98 116.4h.4zM97.9 116.5h.5zM97.7 116.6h.7zM97.7 116.7h.7zM97.7 116.8h.6zM97.7 116.8h.6zM97.7 116.9h.6zM97.7 117h.6zM97.7 117.1h.6zM97.7 117.2h.6zM97.7 117.3h.6zM97.7 117.3h.5zM97.7 117.4h.5zM97.7 117.5h.5zM97.7 117.6h.5zM97.7 117.7h.5zM97.7 117.8h.5zM97.7 117.9h.5zM97.7 117.9h.5zM97.7 118h.4zM97.7 118.1h.4zM97.7 118.2h.4zM97.7 118.3h.4zM97.7 118.4h.4zM97.7 118.4h.4zM97.7 118.5h.4zM97.7 118.6h.3zM97.7 118.7h.3zM97.7 118.8h.3zM97.7 118.9h.3zM97.7 119h.3zM97.7 119h.3zM97.7 119.1h.3zM97.7 119.2h.3zM97.7 119.3h.3zM97.7 119.4h.3zM97.7 119.5h.3zM97.7 119.5h.3zM97.7 119.6h.3zM97.7 119.7h.3zM97.7 119.8h.3zM97.7 119.9h.2zM97.7 120h.2zM97.7 120.1h.2zM97.7 120.1h.2zM97.7 120.2h.2zM97.7 120.3h.2zM97.7 120.4h.2z"/>
</g>
<text font-size="15.1" x="86.6" y="270.1">Держатель крышки</text>
<text font-size="10.9" x="89.2" y="288.5">PLA пластик REC</text>
<g font-size="7.8">
<text x="58.3" y="46.3">2,5</text>
<text x="97.7" y="65.5" transform="rotate(-90 97.7 65.5)">0</text>
<text x="97.7" y="67.6" transform="rotate(-90 97.7 67.6)">1</text>
<text x="141" y="71.1" transform="rotate(-90 141 71.1)">1</text>
<text x="84.3" y="79.5">15</text>
<text x="95.2" y="107.3" transform="rotate(-90 95.2 107.3)">5</text>
<text x="95.2" y="109.4" transform="rotate(-90 95.2 109.4)">1</text>
<text x="173.4" y="267.5">0.01</text>
<text x="192.4" y="267.5">2:1</text>
</g>
<g font-size="5.4">
<text x="12.8" y="46.9" transform="rotate(-90 12.8 46.9)">Перв. примен.</text>
<text x="12.8" y="103.8" transform="rotate(-90 12.8 103.8)">Справ. №</text>
<text x="12.8" y="176.7" transform="rotate(-90 12.8 176.7)">Подп. и дата</text>
<text x="12.8" y="205.8" transform="rotate(-90 12.8 205.8)">Инв. № дубл.</text>
<text x="12.8" y="231.6" transform="rotate(-90 12.8 231.6)">Взам. инв. №</text>
<text x="159.1" y="256.8">Лит.</text>
<text x="173.1" y="256.8">Масса</text>
<text x="188" y="256.8">Масштаб</text>
<text x="12.8" y="261.7" transform="rotate(-90 12.8 261.7)">Подп. и дата</text>
<text x="41.2" y="261.8">№ докум.</text>
<text x="63.6" y="261.8">Подп.</text>
<text x="21" y="266.8">Разраб.</text>
<text x="38" y="266.8">Морковин И.П.</text>
<text x="21" y="271.8">Пров.</text>
<text x="38" y="271.8">Сокур М.Е.</text>
<text x="21" y="276.8">Т.контр.</text>
<text x="156.9" y="276.8">Лист</text>
<text x="177.9" y="276.8">Листов</text>
<text x="198.4" y="276.8">1</text>
<text x="21" y="286.8">Н.контр.</text>
<text x="7.5" y="292.5" transform="rotate(-90 7.5 292.5)">КОМПАС-3Dv23Учебнаяверсия©2024ООО&quot;АСКОН-Системыпроектирования&quot;, Россия. Всеправазащищены.</text>
<text x="12.8" y="290.8" transform="rotate(-90 12.8 290.8)">Инв. № подл.</text>
<text x="21" y="291.8">Утв.</text>
<text x="8.5" y="296.7">Недлякоммерческогоиспользования</text>
<text x="96" y="296.8">Копировал</text>
<text x="166" y="296.8">Формат</text>
<text x="186" y="296.8">A4</text>
</g>
<g font-size="5.3">
<text x="21.1" y="261.8">Изм.</text>
<text x="28.1" y="261.8">Лист</text>
<text x="76.1" y="261.8">Дата</text>
<text x="61" y="266.8">_________</text>
<text x="61" y="271.8">_________</text>
</g>
<g font-size="5.2">
<text x="76" y="266.8">09.02.26</text>
<text x="76" y="271.8">09.02.26</text>
</g>
</svg>
